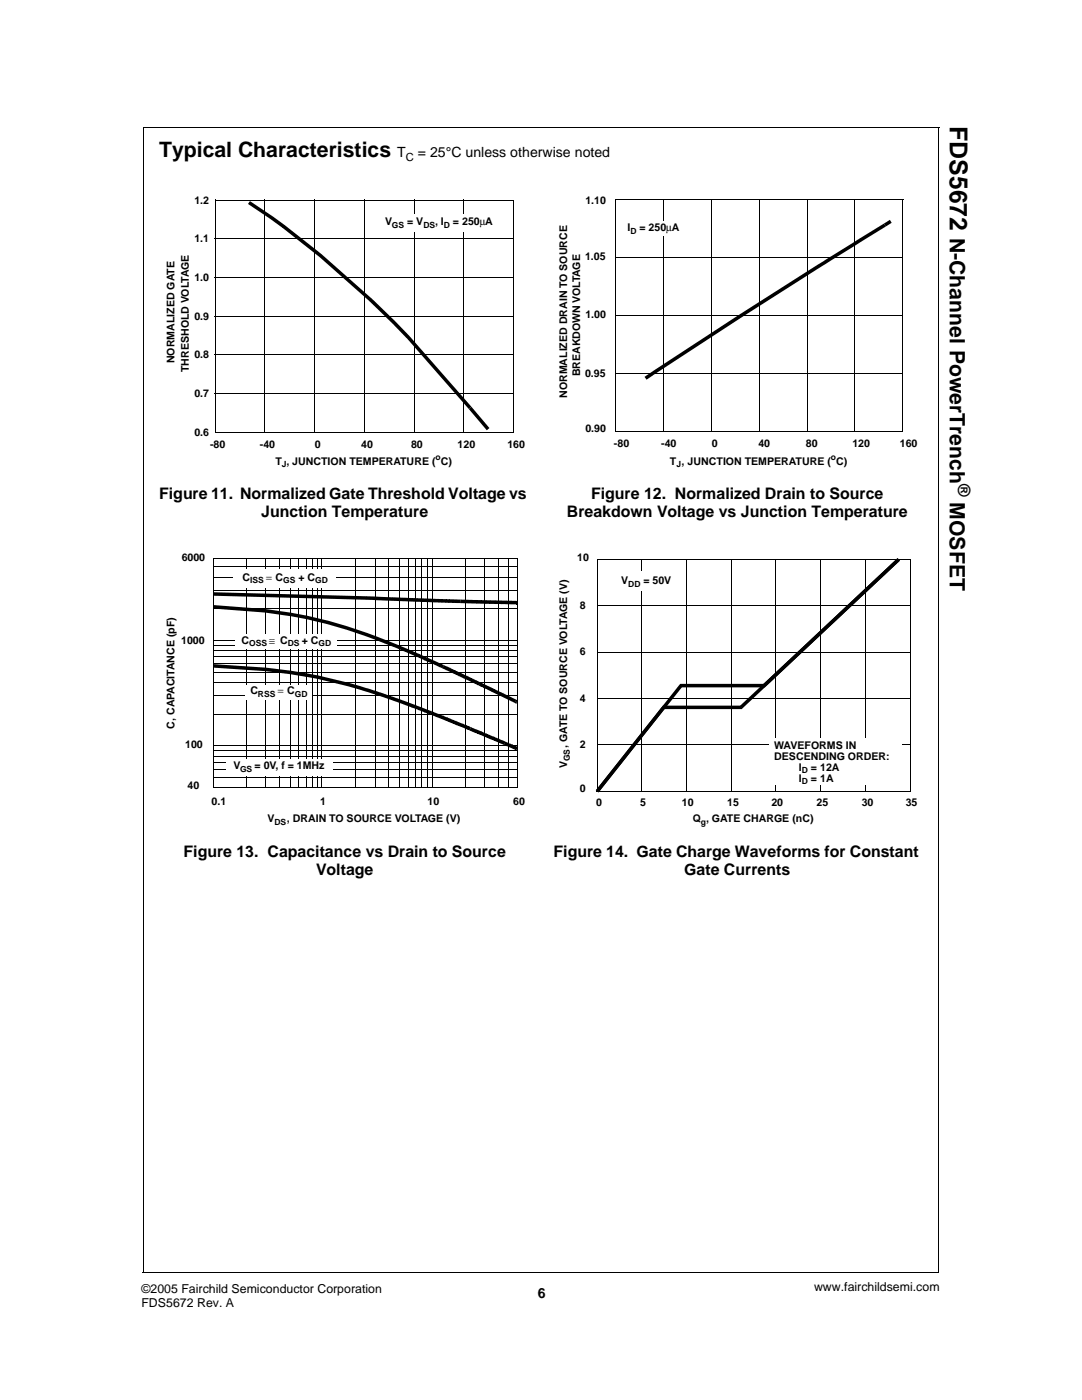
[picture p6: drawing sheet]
<svg xmlns="http://www.w3.org/2000/svg" width="216mm" height="279mm" viewBox="0 0 216 279" stroke-linecap="round" stroke-linejoin="round" font-family="sans-serif">
<g fill="none" stroke="#000" stroke-width=".2">
<path d="M28.6 25.3v228.7M28.6 25.4h158.8M42.9 39.8v46.5M42.9 39.9h59.7M52.8 39.9v46.4M62.8 39.9v46.4M72.7 39.9v46.4M82.6 39.9v46.4M92.5 39.9v46.4M102.5 39.9v46.4M187.3 25.4v228.7M42.9 55.4h59.7"/>
<path d="M42.9 47.6h59.7M42.9 78.5h59.7M42.9 70.8h59.7M42.9 63.1h59.7M42.8 86.3h59.7M28.5 254h158.8"/>
</g>
<path d="M52.7 39.8l.2 .1zM62.7 39.8l.1 .1zM72.6 39.8l.2 .1zM82.5 39.8l.2 .1zM92.5 39.8l.1 .1zM42.8 55.3l.1 .1zM42.8 47.6l.1 .1zM49.9 40.1l6.9 4.8 7.4 5.9-.6-.6 11.2 9.9-.6-.5 7.4 7.4 12.5 14.2-.6 .4-12.4-14.1 .5-.5-.5 .5-2.5-2.6 .5-.5-.4 .5-5-4.8 .5-.5-.5 .5-9.9-8.8 .4-.5-.4 .5-7.5-5.9 .5-.5-.4 .6-2.5-1.9 .4-.5-.4 .5-4.4-2.9zM42.8 78.4l.1 .2zM42.8 70.7l.1 .2zM42.8 63l.1 .2zM93.5 81.6l.6-.4 3.6 4.2-.6 .5z" fill="#000"/>
<path d="M75.6 42.8h24.8v3.6h-24.8z" fill="#fff"/>
<path d="M122.7 39.9h57.5M122.8 39.8v46.3M132.4 39.8v46.3M141.9 39.8v46.3M151.5 39.8v46.3M161 39.8v46.3M170.6 39.8v46.3M180.1 39.9v46.2M122.8 51.4h57.4M122.8 74.5h57.4M122.8 63h57.4M122.7 86.1h57.4" fill="none" stroke="#000" stroke-width=".2"/>
<path d="M122.7 51.4l.1 .1zM176.4 44.6l1.2-.7 .3 .6-1.2 .7zM122.7 74.4l.1 .2zM122.7 62.9l.1 .2zM128.6 75.2l19.1-12.5 15.5-9.9-.4 .3 1.6-1.1 .4 .6-.4-.6 1.2-.7-.5 .3 5.3-3.3 .4 .6-.4-.6 6-3.7 .3 .6-4.7 3-.4-.6 .4 .6-6 3.7-.4-.6 .4 .6-2.4 1.5-.4-.6 .4 .6-15.5 9.9-.4-.6 .4 .6-17.9 11.7-.4-.6 .4 .6-1.2 .8z" fill="#000"/>
<path d="M123.9 44.2h13.1v2.9h-13.1z" fill="#fff"/>
<g fill="none" stroke="#000" stroke-width=".2">
<path d="M42.5 111.5h60.9M42.5 117.8h60.9M42.5 115.2h60.9M42.5 113.2h60.9M42.6 111.4v45.8M49.2 111.4v45.9M53 111.4v45.9M55.8 111.4v45.9M57.9 111.4v45.9M59.6 111.4v45.9M61.1 111.4v45.9M62.3 111.4v45.9"/>
<path d="M63.4 111.4v45.9M64.2 111.5v45.8M71 111.4v45.9M74.9 111.4v45.9M77.6 111.4v45.9M79.7 111.4v45.9M81.4 111.4v45.9M82.9 111.4v45.9M84.2 111.4v45.9M85.3 111.4v45.9M86.3 111.4v45.9M92.9 111.4v45.9"/>
<path d="M96.7 111.4v45.9M99.4 111.5v45.8M101.6 111.5v45.8M103.3 111.5v45.8M42.5 127.8h60.9M42.5 138.8h60.9M42.5 136.2h60.9M42.5 134.2h60.9M42.5 132.5h60.9M42.5 131.1h60.9M42.5 129.9h60.9M42.5 128.8h60.9"/>
<path d="M42.5 121.5h60.9M42.5 157.2h60.9M42.5 148.8h60.9M42.5 155.2h60.9M42.5 153.5h60.9M42.5 152.1h60.9M42.5 150.9h60.9M42.5 149.8h60.9M42.5 142.5h60.9"/>
</g>
<g fill="#000">
<path d="M42.6 118.2l30.6 .8-.1 .7 .1-.7h1.4l.6 .1v.7v-.7l3.1 .1v.7v-.7h.4l1.2 .1v.7v-.7h.4h.3v.7v-.7h.4h.6v.7v-.7h.3l.3 .1v.7v-.7h.3h.3v.7v-.7h.3h.3l-.1 .7v-.7h.8v.7v-.7h.2h.3l-.1 .7v-.7h.5l.2 .1v.7v-.7h.4h.3l-.1 .7v-.7h.4h.2v.7v-.7h.4h.2l-.1 .7v-.7h.6h.2l-.1 .7v-.7h.5l.2 .1v.7v-.7h.8l-.1 .7v-.7h.6h.1v.7v-.7h.8l-.1 .7v-.7l.8 .1v.7v-.7h.7l-.1 .7-.9-.1 .1-.7-.1 .7h-.7l.1-.7-.1 .7h-.6h-.1l.1-.7v.7h-.8l.1-.7v.7h-.7l-.1-.1v-.7v.7h-.5h-.2l.1-.7v.7h-.6h-.2l.1-.7v.7h-.5h-.2l.1-.7v.7h-.4h-.2v-.7v.7h-.4l-.3-.1 .1-.7v.7h-.5h-.2v-.7v.7h-.5l.1-.7-.1 .7h-.5h-.3l.1-.7-.1 .7h-.2h-.3v-.7v.7h-.3l-.3-.1v-.7v.7h-.3h-.7l.1-.7v.7h-.4h-.4l.1-.7v.7h-.4l-1.2-.1v-.7v.7h-.4l-3.8-.2 .1-.7-.1 .7-31.9-.8zM64.2 111.4l.1 .1zM91.9 119.7h.2l-.1 .7v-.7h.6h.2l-.1 .7v-.7h.7h.2v.7v-.7h.6h.2l-.1 .7v-.7h.8l.1 .1v.7v-.7h.7h.2v.7v-.7h.8h.1v.7v-.7h.7h.2v.7v-.7h.9h.2l-.1 .7v-.7h1l.2 .1-.1 .7v-.7h1.1v.7v-.7h1.1l-.1 .7v-.7h1v.7h-1.2l.1-.7v.7h-1.1l.1-.7-.1 .7-1.1-.1 .1-.7-.1 .7h-1.1l.1-.7v.7h-1.1v-.7v.7h-.9l.1-.7-.1 .7h-.9v-.7v.7h-.8l-.1-.1 .1-.7-.1 .7h-.7h-.2l.1-.7-.1 .7h-.6h-.2l.1-.7v.7h-.7h-.2l.1-.7-.1 .7h-.5h-.2zM99.4 111.4l.1 .1zM101.5 111.4l.1 .1zM42.6 132.5l10.5 .7 4.8 .6 5.7 1h-.1l9 2.3-.7-.2 1.4 .5-.2 .6 .2-.6 .8 .2-.3-.1 1 .3-.2 .7 .2-.7 .6 .2-.2-.1 .8 .3-.2 .7 .2-.7 .5 .2-.2-.1 .8 .3-.2 .6 .2-.6 1 .3-.3 .7 .2-.7 .9 .3-.2 .7 .2-.7 1.2 .5-.2 .6 .2-.6 1.4 .5-.2 .6 .2-.6 .6 .2-.2 .7 .2-.7 .6 .2-.2 .7 .2-.7 .6 .2-.3 .7 .3-.7 .2 .1-.2 .7 .2-.7 .6 .2-.3 .7 .2-.7 .8 .3-.3 .6 .2-.6 .5 .2-.2 .6 .2-.6 .4 .1-.2 .7 .2-.7 .6 .3-.1-.1 .1 .1-.2 .6 .1 .1-.3-.2 .3-.6-.3 .6h-.2l.2-.7-.2 .7-.4-.2 .2-.7-.2 .7-.5-.2 .2 .1-.2-.1 .3-.6-.3 .6-.5-.2 .3-.6-.2 .6-.8-.3 .3-.6-.2 .7-.6-.2 .7 .2-.9-.3 .2-.7-.2 .7-.6-.2 .3 .1-.3-.1 .2-.7-.2 .7-.6-.3 .2-.6-.2 .6-.7-.2 .3-.7-.3 .7-.3-.1 .3-.7-.3 .7-1.1-.4 .3-.7-.3 .7-.4-.2 .2-.6-.2 .6-.8-.3 .2-.6-.2 .6-.9-.3 .2-.7-.2 .7-1.1-.4 .3-.6-.3 .6-1.1-.3 .2-.7-.2 .7-1.3-.5 .2-.6-.2 .6-1.6-.4 .3-.7-.2 .7-2.9-.9 .2-.6-.2 .6-6-1.4 .1-.7-.1 .7-2.4-.5 .1-.6-.1 .7-3.2-.6 .1-.7-.1 .7-4.8-.6 .1-.7-.1 .7-10.4-.7zM42.7 120.8a113.2 113.2 0 0 1 18.4 2.1l4.5 1h-.2l7.9 2.4 3.7 1.4-.3 .7 .3-.7 2.7 1.1-.3 .7 .3-.7 .7 .3-.3 .7 .3-.7 .4 .2-.3 .6 .3-.6 .6 .3-.2 .6 .2-.6 .7 .2-.3 .7 .3-.7 .5 .3-.2 .6 .2-.6 .4 .1 .2 .1-.3 .7 .3-.7 .5 .3-.3 .6 .3-.6 1.2 .5-.3 .6 .3-.6 .4 .1h-.2l.2 .1-.2 .6 .2-.6 .2 .1 .3 .1-.3 .6 .2-.6 1.4 .6-.2-.1 .4 .1-.3 .7 .2-.7 .2 .1-.2 .7 .2-.7 .4 .2-.3 .6 .2-.6 .4 .1-.3 .7 .3-.7 .3 .2-.3 .6 .3-.6 .2 .1-.3 .6-.4-.2 .4-.6-.3 .6-.4-.1 .3-.7-.2 .7-.4-.2 .3-.6-.3 .6h-.1l.2 .1-.8-.4 .3-.6-.3 .6-.9-.4 .3-.6-.3 .6-.5-.2 .4-.6-.3 .6-.5-.2 .3-.6-.3 .6-1.1-.5 .3-.6-.3 .6-.5-.2 .3-.7-.3 .7-.6-.3 .4-.6-.3 .7-.6-.3 .3-.6-.3 .6-.7-.3 .3-.6-.2 .6-.7-.3 .3-.6-.3 .7-1-.5 .3-.6-.3 .6-.4-.1 .7 .2-1.5-.6 .3-.6-.3 .6-1.4-.5 .3-.7-.3 .7-2.1-.9 .2-.6-.2 .6-2.1-.7 .3-.7-.3 .7-3.6-1.2 .2-.7-.2 .7-4.1-1.3 .1-.6-.1 .6-4.3-1 .2-.6-.2 .6-3.2-.6 .1-.6-.1 .7-4.8-.7 .1-.7-.1 .7-10.4-.8zM88.6 132.8h.1l-.3 .7 .3-.7 .6 .3-.1-.1 .1 .1-.3 .6 .3-.6 .3 .1-.1-.1 .1 .1-.3 .6 .3-.6 .4 .2-.3 .6 .3-.6 .5 .2-.2-.1 .1 .1-.3 .6 .3-.6 .4 .2-.2-.1 .1 .1-.2 .6 .2-.6 .3 .1-.3 .6 .2-.6 .4 .1-.3 .7 .3-.7 .5 .3-.3 .6 .2-.7 .5 .2-.3 .7 .3-.7 .3 .2-.3 .6 .3-.6 .4 .2-.3 .6 .4-.6-.3 .7 .2-.7 .6 .2-.2-.1 .2 .1-.3 .7 .2-.7 .7 .4-.2 .6 .2-.6 .6 .3-.3 .6 .4-.6-.3 .6 .3-.6 .4 .2-.2-.1-.2 .7 .3-.7 .2 .2-.2 .6 .2-.7 .4 .2-.3 .6 .3-.6 .2 .1-.2 .7-.5-.2h.2h-.2l.4-.7-.3 .7-.5-.2 .4-.6-.3 .6-.2-.1 .3-.6-.3 .6-.4-.2 .4-.6-.4 .6-.3-.1 .3-.7-.3 .7-.8-.4 .4-.6-.3 .6-.3-.1 .3-.7-.3 .7-.2-.1 .3-.6-.3 .6-.4-.2 .2 .1-.2-.1 .3-.6-.3 .6-.4-.2 .3-.6-.3 .6-.3-.1 .3-.7-.3 .7-.4-.2 .4-.6-.3 .6-.3-.1 .3-.6-.3 .6-.3-.2 .3-.6-.3 .7-.3-.2 .4-.6-.3 .7-.3-.2 .3-.6-.3 .6-.4-.1 .4-.7-.4 .7-.5-.3 .3-.6-.3 .6-.3-.1h.2h-.2l.4-.7-.3 .7-.3-.2 .1 .1-.1-.1 .3-.6-.3 .6-.7-.2zM95.9 136.2l.2 .1-.3 .6 .2-.6 .4 .2-.3 .6 .2-.7 .6 .3-.4 .6 .4-.6h.1l-.3 .7 .3-.7 .2 .1-.3 .7 .2-.7 .3 .1-.4 .6 .3-.6 .7 .3-.2 .7 .2-.7 .2 .1-.3 .7 .3-.7 .3 .2-.2 .6 .2-.6 .2 .1-.3 .6 .3-.6 .6 .3-.3 .6 .2-.7 .3 .1h-.1l-.3 .6 .3-.6 .4 .2-.3 .6 .3-.6-.3 .6 .3-.6 .4 .2-.2-.1 .2 .1-.3 .6 .3-.6 .9 .4-.3 .6 .3-.6 .4 .2-.3 .6 .2-.6 .4 .2-.3 .6 .2-.7 .3 .1-.3 .7 .3-.7 .3 .2-.4-.2 .6 .3-.3 .6 .3-.6 .5 .3-.3 .6-.3-.2 .3-.6-.3 .6-.4-.2 .2 .1-.2-.1 .3-.6-.3 .6-.2-.1 .3-.6-.3 .6-.3-.1 .4-.6-.3 .6h-.1l-.2-.1 .3-.6-.3 .6-.4-.2 .3-.6-.3 .6-.8-.4 .3-.7-.3 .7-.4-.2 .2 .1-.2-.1 .3-.6-.3 .6-.4-.2 .1 .1-.1-.1 .3-.6-.3 .6-.3-.1h.1l.3-.6-.3 .6h-.1l-.4-.2 .4-.6-.3 .6-.4-.2 .3-.6-.3 .6-.3-.1 .4-.6-.3 .6-.3-.1 .3-.6-.3 .6-.6-.3 .3-.6-.3 .6-.3-.1 .4-.6-.3 .6h-.1l.5 .1-1-.4 .4-.5-.3 .5-.3-.1 .2-.6-.2 .6-.3-.1 .4-.6-.3 .6-.4-.2 .4-.5-.3 .6zM103 139.7h.1l-.3 .7 .3-.7 .4 .2-.3-.2-.3 .7-.2-.1zM103.1 119.9h.1v.7h-.1zM103.2 139.7l.2 .1-.3 .6h-.2z"/>
<path d="M86.1 142l.4 .1-.2 .7 .2-.7 .4 .2-.3 .6 .3-.6 .4 .1-.3 .7 .2-.7 .6 .2-.2-.1 .2 .1-.3 .7 .2-.7 .5 .2-.1-.1 .1 .1-.2 .6 .2-.6 .5 .2-.2 .6 .2-.6 .6 .2h-.1h.1l-.3 .7 .2-.7 .5 .2-.2 .6 .2-.6 .3 .1-.1-.1 .1 .1-.3 .6 .2-.6 .3 .1-.2 .7 .2-.7 .4 .1-.3 .7 .3-.7 .4 .2-.3 .6 .2-.6 .5 .2-.2-.1h.1l-.3 .7 .3-.7 .1 .1-.2 .6 .2-.6 1.1 .4-.2-.1 .2 .1-.3 .7 .3-.7 .8 .3h-.2l-.2 .7 .2-.7 .4 .1-.3 .7 .2-.7 .3 .1-.1-.1-.2 .7 .2-.6 .5 .2-.4 .6-.3-.2 .3-.6-.2 .7-.2-.1 .3-.7-.3 .7-.3-.1 .3-.7-.3 .7-.2-.1 .3-.6-.3 .6-.4-.2 .3-.6-.3 .6h-.2l.5 .2-.7-.3 .3-.7-.3 .7-.6-.3 .2-.6-.2 .6-.5-.1h.2l-.2-.1 .3-.6-.3 .6h-.1l.3-.7-.3 .7-.4-.2 .3-.6-.2 .6-.4-.1 .3-.7-.3 .7-.3-.1 .2 .1-.5-.2 .4-.7-.3 .7-.1-.1-.4-.1 .3-.6-.2 .6-.3-.1 .3-.6-.3 .6-.2-.1 .3-.6-.2 .6-.7-.2 .3-.6-.3 .6-.1-.1 .4 .2-.6-.2 .3-.7-.3 .7-.3-.1 .4 .1-.6-.2 .3-.7-.3 .7-.1-.1 .2-.6-.2 .6-.4-.1 .3-.7-.3 .7-.2-.1 .3 .1-.5-.2 .3-.6-.2 .6-.4-.1 .2-.7-.2 .7-.2-.1zM94 145.1l.1 .1-.2 .7 .2-.7 .7 .3-.3 .6 .3-.6 .4 .1h-.2l-.2 .7 .3-.7 .2 .1-.1-.1 .1 .1-.2 .6 .2-.6 .4 .2-.3 .6 .1-.7 .6 .2-.2-.1 .2 .1-.3 .6 .2-.6 .3 .1-.3 .6 .2-.6 .6 .2-.3 .7 .2-.7 .4 .1h-.1h.1l-.3 .7 .2-.7 .3 .1-.2 .7 .2-.7 .4 .2-.3 .6 .3-.6 .3 .1-.3 .7 .3-.7 .5 .2h-.1h.1l-.2 .7 .2-.7 .2 .1-.1-.1 .1 .1-.3 .7 .3-.7 .4 .2-.2-.1 .2 .1-.3 .6 .3-.6 .2 .1-.3 .6 .2-.7 .2 .1-.5-.1 .7 .2-.1-.1 .1 .1-.3 .6 .3-.6 .5 .2-.1-.1-.3 .7 .3-.6 .4 .1-.3 .7 .2-.7 .4 .2-.3 .6 .3-.6 .3 .1-.1-.1-.3 .7-.5-.2 .4-.7-.4 .7-.2-.1 .3-.7-.3 .7-.2-.1 .3-.7-.3 .7-.6-.3 .2 .1h-.1l.3-.7-.3 .7 .2-.7-.2 .7-.5-.3 .3-.6-.4 .6 .4-.6-.3 .6h-.3l.8 .3-.9-.4 .3-.7-.3 .7h.1l-.3-.1 .3-.6-.3 .6-.5-.2 .3-.7-.3 .7-.4-.2 .3-.6-.2 .7-.4-.2 .3-.6-.3 .6-.2-.1 .3-.6-.3 .6-.9-.4 .1 .1-.1-.1 .3-.6-.2 .7-.3-.1 .3-.7-.3 .7-.2-.1 .3-.7-.2 .7-.3-.1 .4-.6-.3 .6-.4-.1 .3-.7-.3 .7-.2-.1 .3-.6-.2 .6-.5-.2 .4-.6-.3 .6-.5-.1h.1l-.3-.1zM100.9 148l-.3 .7 .3-.7 .3 .2-.3 .6 .3-.6 .3 .1h-.1l-.2 .6 .2-.6h.2l-.3 .7 .2-.7 .4 .2-.1-.1-.2 .7 .2-.7 .5 .2-.2 .7v-.7l.6 .2-.3 .7 .2-.7 .3 .1-.3 .6 .2-.6 .5 .2-.3 .6-.1-.1 .4-.5-.4 .6-.2-.1 .3-.7-.3 .7-.3-.2 .5-.5-.3 .6-.4-.2 .3-.6-.3 .6h-.2l.3-.7-.1 .7-.4-.1 .3-.7-.3 .7-.1-.1 .3-.6-.3 .6-.2-.1 .3-.6-.3 .7-.5-.3 .1 .1 .3-.6-.3 .6-.3-.2 .3-.6-.3 .7-.2-.1zM103.3 149.1l-.2 .6z"/>
</g>
<g fill="#fff">
<path d="M45.2 151.5h21.3v3.3h-21.3z"/>
<path d="M46.6 113.7h20.5v3.6h-20.5z"/>
<path d="M47 126.5h20.2v3h-20.2z"/>
<path d="M48.9 136.8h13.3v2.9h-13.3z"/>
</g>
<g fill="none" stroke="#000" stroke-width=".2">
<path d="M119.2 111.5v46.4M119.2 111.6h62.5M128.1 111.6v46.4M137 111.6v46.4M145.9 111.6v46.4M154.8 111.6v46.4M163.8 111.6v46.4M172.7 111.6v46.4M181.6 111.6v46.4M119.2 139.4h62.5M119.2 130.2h62.5M119.2 120.9h62.5"/>
<path d="M119.1 157.9h62.5M119.2 148.7h62.5"/>
</g>
<g fill="#000">
<path d="M128 111.5l.2 .1zM136.9 111.5l.2 .1zM145.8 111.5l.2 .1zM154.7 111.5l.2 .1zM163.7 111.5l.2 .1zM172.6 111.5l.2 .1zM119.1 139.3l.1 .2zM119.1 130.1l.1 .1zM119.1 120.8l.1 .2zM135.9 136.5h16.6l.2 .6-.1 .1h-16.7zM152.3 136.6l26.8-25.2 .5 .5-26.9 25.2zM135.7 136.5h.2l.3 .5-16.8 21.1-.5-.4z"/>
<path d="M132.3 140.8h.1l.3 .6-13.3 16.7-.5-.4zM119.1 148.6l.1 .2zM132.4 140.8h15.4l.3 .6-.1 .1h-15.6zM147.6 140.9l31.5-29.5 .5 .5-31.5 29.5z"/>
</g>
<g fill="#fff">
<path d="M120.8 114.1h15.3v3.8h-15.3z"/>
<path d="M120.8 114h15.3v.2h-15.3z"/>
<path d="M136 114.1h.1v3.8h-.1z"/>
<path d="M120.7 117.8h15.4v.1h-15.4z"/>
<path d="M120.7 114h.1v3.9h-.1z"/>
<path d="M153.5 147.4h26.2v9h-26.2z"/>
<path d="M153.5 147.3h26.4v.3h-26.4z"/>
<path d="M179.5 147.4h.4v9.2h-.4z"/>
<path d="M153.4 156.3h26.3v.3h-26.3z"/>
<path d="M153.4 147.3h.3v9.1h-.3z"/>
</g>
<text font-size="4.9" x="189.5" y="25.2" transform="rotate(90 189.5 25.2)">FDS5672</text>
<g font-size="4.2">
<text x="31.7" y="31.4">Typical Characteristics</text>
<text x="189.5" y="47.4" transform="rotate(90 189.5 47.4)">N-Channel PowerTrench</text>
<text x="189.5" y="100.2" transform="rotate(90 189.5 100.2)">MOSFET</text>
</g>
<text font-size="3.4" x="191.2" y="96.6" transform="rotate(90 191.2 96.6)">®</text>
<g font-size="3.2">
<text x="31.7" y="99.6">Figure 11. Normalized Gate Threshold Voltage vs</text>
<text x="117.9" y="99.6">Figure 12. Normalized Drain to Source</text>
<text x="52.1" y="103.1">Junction Temperature</text>
<text x="113.1" y="103.1">Breakdown Voltage vs Junction Temperature</text>
<text x="36.6" y="171">Figure 13. Capacitance vs Drain to Source</text>
<text x="110.5" y="171">Figure 14. Gate Charge Waveforms for Constant</text>
<text x="63.1" y="174.6">Voltage</text>
<text x="136.5" y="174.6">Gate Currents</text>
</g>
<g font-size="2.8">
<text x="79.2" y="31.4">T</text>
<text x="83.4" y="31.4">= 25°C unless otherwise noted</text>
<text x="107.3" y="259.1">6</text>
</g>
<g font-size="2.5">
<text x="162.4" y="257.6">www.fairchildsemi.com</text>
<text x="28.2" y="258.1">©2005 Fairchild Semiconductor Corporation</text>
<text x="28.2" y="260.9">FDS5672 Rev. A</text>
</g>
<text font-size="2.2" x="81" y="32.1">C</text>
<g font-size="2.1">
<text x="38.8" y="40.6">1.2</text>
<text x="116.8" y="40.6">1.10</text>
<text x="76.9" y="45">V</text>
<text x="81.2" y="45">= V</text>
<text x="86.8" y="45">, I</text>
<text x="90.4" y="45">= 250µA</text>
<text x="125.2" y="46.2">I</text>
<text x="127.6" y="46.2">= 250</text>
<text x="132.9" y="46.2">µA</text>
<text x="38.8" y="48.3">1.1</text>
<text x="116.7" y="52">1.05</text>
<text x="38.8" y="56.1">1.0</text>
<text x="38.8" y="63.8">0.9</text>
<text x="116.8" y="63.5">1.00</text>
<text x="38.8" y="71.5">0.8</text>
<text x="34.8" y="72.5" transform="rotate(-90 34.8 72.5)">NORMALIZED GATE</text>
<text x="37.7" y="74.3" transform="rotate(-90 37.7 74.3)">THRESHOLD VOLTAGE</text>
<text x="115.8" y="75.1" transform="rotate(-90 115.8 75.1)">BREAKDOWN VOLTAGE</text>
<text x="116.7" y="75.2">0.95</text>
<text x="38.8" y="79.2">0.7</text>
<text x="113.2" y="79.4" transform="rotate(-90 113.2 79.4)">NORMALIZED DRAIN TO SOURCE</text>
<text x="38.8" y="87">0.6</text>
<text x="41.9" y="89.4">-80</text>
<text x="51.9" y="89.4">-40</text>
<text x="62.8" y="89.4">0</text>
<text x="72.1" y="89.4">40</text>
<text x="82" y="89.4">80</text>
<text x="91.3" y="89.4">120</text>
<text x="101.2" y="89.4">160</text>
<text x="116.8" y="86.2">0.90</text>
<text x="122.5" y="89.3">-80</text>
<text x="131.9" y="89.3">-40</text>
<text x="142.1" y="89.3">0</text>
<text x="151.3" y="89.3">40</text>
<text x="160.8" y="89.3">80</text>
<text x="170.1" y="89.3">120</text>
<text x="179.6" y="89.3">160</text>
<text x="54.9" y="92.7">T , JUNCTION TEMPERATURE ( C)</text>
<text x="133.7" y="92.7">T , JUNCTION TEMPERATURE ( C)</text>
<text x="36.3" y="112">6000</text>
<text x="115.1" y="112">10</text>
<text x="48.4" y="115.9">C</text>
<text x="53.1" y="115.9">= C</text>
<text x="59.5" y="115.9">+ C</text>
<text x="123.9" y="116.5">V</text>
<text x="128.4" y="116.5">= 50V</text>
<text x="115.7" y="121.5">8</text>
<text x="36.1" y="128.5">1000</text>
<text x="48.2" y="128.4">C</text>
<text x="53.7" y="128.4">≅</text>
<text x="55.9" y="128.4">C</text>
<text x="60.2" y="128.4">+ C</text>
<text x="115.7" y="130.8">6</text>
<text x="50" y="138.5">C</text>
<text x="55.4" y="138.5">= C</text>
<text x="115.7" y="140.1">4</text>
<text x="34.8" y="145.4" transform="rotate(-90 34.8 145.4)">C, CAPACITANCE (pF)</text>
<text x="37" y="149.2">100</text>
<text x="113.2" y="149.3" transform="rotate(-90 113.2 149.3)">, GATE TO SOURCE VOLTAGE (V)</text>
<text x="115.7" y="149.3">2</text>
<text x="154.5" y="149.4">WAVEFORMS IN</text>
<text x="46.6" y="153.6">V</text>
<text x="50.8" y="153.6">= 0V, f = 1MHz</text>
<text x="113.2" y="153.3" transform="rotate(-90 113.2 153.3)">V</text>
<text x="154.5" y="151.7">DESCENDING ORDER:</text>
<text x="159.4" y="153.8">I</text>
<text x="161.8" y="153.8">= 12A</text>
<text x="37.4" y="157.5">40</text>
<text x="42.2" y="160.6">0.1</text>
<text x="63.9" y="160.6">1</text>
<text x="85.3" y="160.6">10</text>
<text x="102.4" y="160.6">60</text>
<text x="115.7" y="158.1">0</text>
<text x="119" y="160.9">0</text>
<text x="127.7" y="160.9">5</text>
<text x="136.1" y="160.9">10</text>
<text x="145.1" y="160.9">15</text>
<text x="153.9" y="160.9">20</text>
<text x="159.4" y="156">I</text>
<text x="161.8" y="156">= 1A</text>
<text x="162.9" y="160.9">25</text>
<text x="172" y="160.9">30</text>
<text x="180.7" y="160.9">35</text>
<text x="53.4" y="164.1">V</text>
<text x="57.3" y="164.1">, DRAIN TO SOURCE VOLTAGE (V)</text>
<text x="138.2" y="164.1">Q , GATE CHARGE (nC)</text>
</g>
<g font-size="1.7">
<text x="78.2" y="45.5">GS</text>
<text x="84.5" y="45.5">DS</text>
<text x="88.6" y="45.5">D</text>
<text x="125.8" y="46.7">D</text>
<text x="56.2" y="93.2">J</text>
<text x="86.9" y="91.9">o</text>
<text x="135" y="93.2">J</text>
<text x="165.8" y="91.9">o</text>
<text x="49.9" y="116.4">ISS</text>
<text x="56.5" y="116.4">GS</text>
<text x="62.9" y="116.4">GD</text>
<text x="125.3" y="117.1">DD</text>
<text x="49.7" y="129">OSS</text>
<text x="57.4" y="129">DS</text>
<text x="63.6" y="129">GD</text>
<text x="51.5" y="139">RSS</text>
<text x="58.8" y="139">GD</text>
<text x="47.9" y="154.1">GS</text>
<text x="113.7" y="151.9" transform="rotate(-90 113.7 151.9)">GS</text>
<text x="160" y="154.3">D</text>
<text x="160" y="156.5">D</text>
<text x="54.8" y="164.7">DS</text>
<text x="139.9" y="164.7">g</text>
</g>
</svg>
